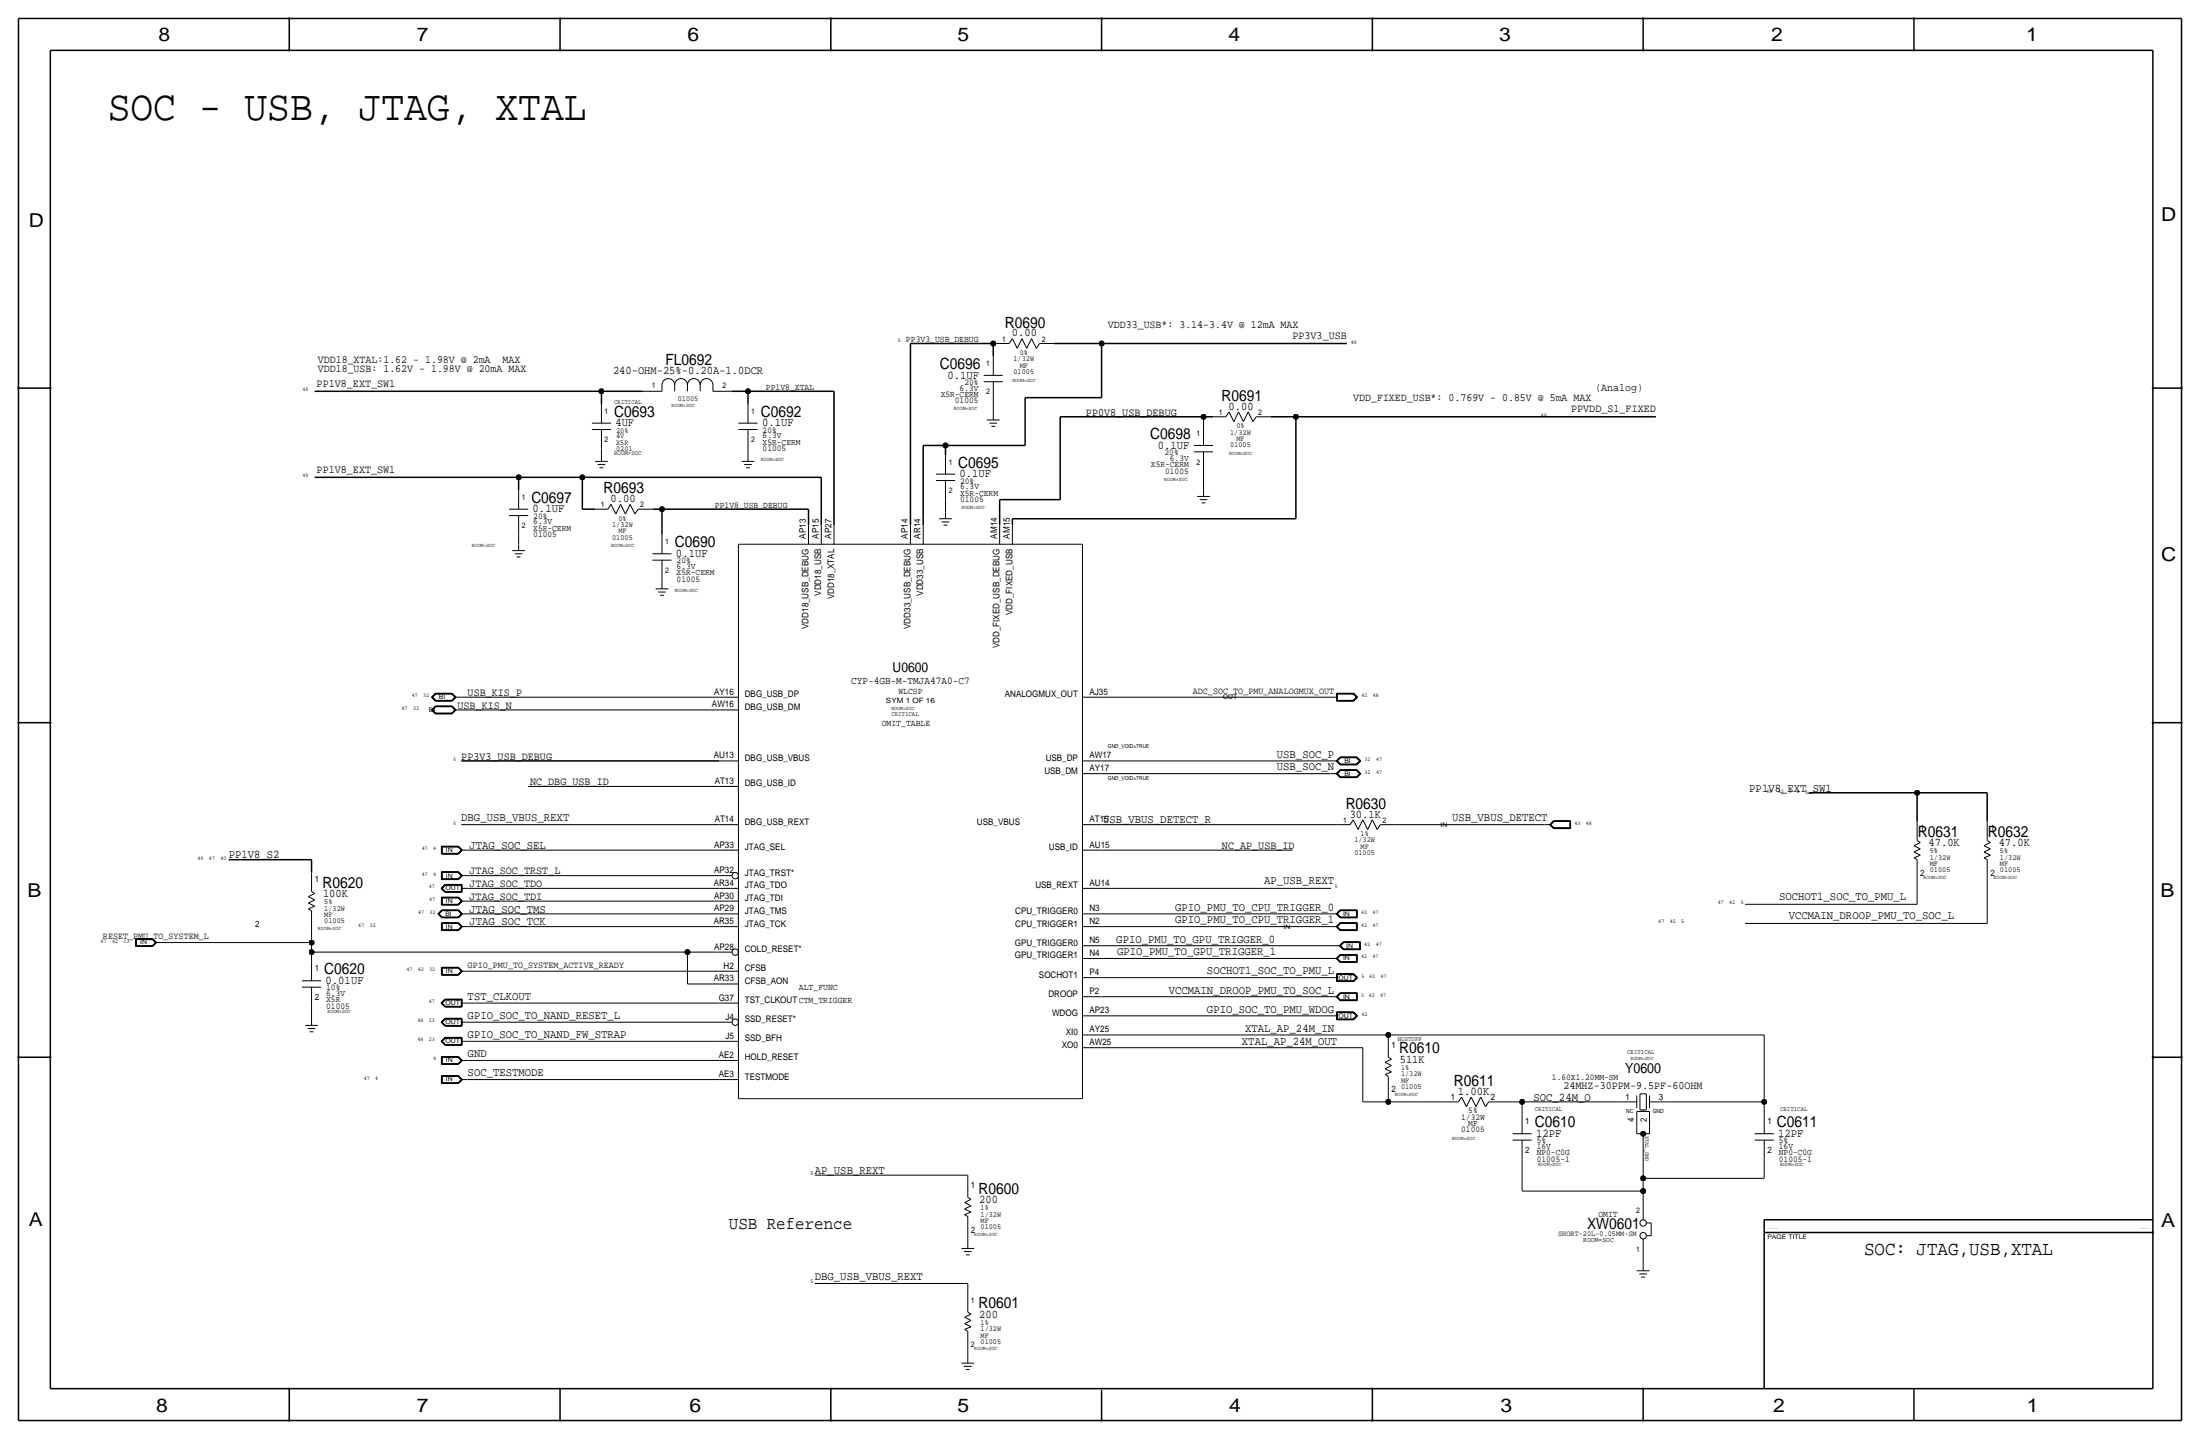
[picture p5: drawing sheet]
<svg xmlns="http://www.w3.org/2000/svg" width="877mm" height="574mm" viewBox="0 0 877 574" stroke-linecap="round" stroke-linejoin="round" font-family="sans-serif">
<g fill="none" stroke="#000" stroke-width=".6">
<path d="M7.4 7.4v558.8zM7.4 7.4h862.3zM115.3 7.4v12.7zM223.3 7.4v12.7zM331.2 7.4v12.7zM439.2 7.4v12.7zM547.1 7.4v12.7zM655.1 7.4v12.7zM763 7.4v12.7zM869.7 7.4v558.8zM20.1 20.1v533.4zM20.1 20.1h838.2z"/>
<path d="M858.3 20.1v533.4zM363 136.9v72.4zM363 136.9h33zM396 136.9h1.3zM396 136.9v5.1zM420.1 136.9h19.1zM439.2 136.9h97.8zM439.2 136.9v21.6zM7.4 154.7h12.7zM125.5 156h114.3zM239.8 156h16.5zM239.8 156v5z"/>
<path d="M291.8 156h6.4zM298.2 156h34.3zM298.2 156v5zM332.5 156v53.3zM408.7 158.5h30.5zM408.7 158.5v19zM858.3 154.7h11.4zM368 177.5h8.9zM368 177.5v31.8zM376.9 177.5h31.8zM376.9 177.5v3.9zM422.7 166.1h57.1z"/>
<path d="M422.7 166.1v33zM479.8 166.1h3.8zM506.5 166.1h10.1zM516.6 166.1h143.5zM516.6 166.1v40.7zM125.5 190.2h81.3zM206.8 190.2h25.4zM206.8 190.2v5.1zM232.2 190.2v12.7zM232.2 190.2h95.2zM327.4 190.2v19.1zM398.5 199.1h24.2z"/>
<path d="M398.5 199.1v10.2zM232.2 202.9h5zM260.1 202.9h3.8zM263.9 202.9h58.4zM263.9 202.9v10.2zM322.3 202.9v6.4zM403.6 206.8h113zM403.6 206.8v2.5zM7.4 288h12.7zM858.3 288h11.4zM183.9 303.3h102.9zM721.1 316h43.2z"/>
<path d="M764.3 316h27.9zM764.3 316v11.4zM792.2 316v11.4zM91.2 342.6h33zM124.2 342.6v5.1zM7.4 421.4h12.7zM858.3 421.4h11.4zM703.3 486.2v5zM703.3 486.2h155zM703.3 491.2h155zM703.3 491.2v62.3zM20.1 553.5h838.2z"/>
<path d="M115.3 553.5v12.7zM223.3 553.5v12.7zM331.2 553.5v12.7zM439.2 554v12.2zM547.1 553.5v12.7zM655.1 553.5v12.7zM763 553.5v12.7zM7.4 566.2h862.3z"/>
</g>
<g fill="none" stroke="#000" stroke-width=".4">
<path d="M397.3 136.9h5zM403.6 135l-1.3 1.9zM403.6 135l1.9 3.8zM407.4 135l-1.9 3.8zM407.4 135l1.9 3.8zM411.2 135l2 3.8zM411.2 135l-1.9 3.8zM414.4 136.9h5.7zM414.4 136.9l-1.2 1.9zM256.3 156h7.6zM263.9 153.4v2.6zM263.9 153.4a2.54 2.54 0 0 1 2.5-2.5 2.54 2.54 0 0 1 2.6 2.5 2.54 2.54 0 0 1 2.5-2.5 2.54 2.54 0 0 1 2.6 2.5 2.54 2.54 0 0 1 2.5-2.5 2.54 2.54 0 0 1 2.5 2.5 2.54 2.54 0 0 1 2.6-2.5 2.54 2.54 0 0 1 2.5 2.5"/>
<path d="M269 153.4v2.6zM274.1 153.4v2.6zM279.1 153.4v2.6zM284.2 156h7.6zM284.2 153.4v2.6zM392.2 149.6h7.6zM392.2 152.1h7.6zM396 159.8v5zM396 142v7.6zM396 152.1v7.7zM236 168.7h7.6zM236 171.2h7.6z"/>
<path d="M239.8 178.8v2.6zM239.8 161v7.7zM239.8 171.2v7.6zM294.4 168.7h7.6zM294.4 171.2h7.6zM298.2 178.8v2.6zM298.2 161v7.7zM298.2 171.2v7.6zM393.4 167.4h5.1zM394.5 168.7h3zM395.2 169.9h1.5zM396 164.8v2.6z"/>
<path d="M476 177.5h7.6zM479.8 166.1v3.8zM479.8 169.9v7.6zM483.6 166.1h5.1zM490 164.2l-1.3 1.9zM490 164.2l1.9 3.8zM493.8 164.2l-1.9 3.8zM493.8 164.2l1.9 3.8zM497.6 164.2l1.9 3.8zM497.6 164.2l-1.9 3.8zM500.8 166.1h5.7zM500.8 166.1l-1.3 1.9z"/>
<path d="M206.8 195.3v7.6zM237.2 183.9h5.1zM238.3 185.2h3zM239 186.4h1.5zM239.8 181.4v2.5zM295.7 183.9h5zM296.7 185.2h3zM297.4 186.4h1.6zM298.2 181.4v2.5zM373.1 189h7.6zM373.1 191.5h7.6zM376.9 199.1v5.1z"/>
<path d="M376.9 181.4v7.6zM376.9 191.5v7.6zM476 180.1h7.6zM477.3 197.9h5zM478.3 199.1h3zM479.8 187.7v7.6zM479.8 180.1v7.6zM479.8 195.3v2.6zM202.9 202.9h7.7zM202.9 205.5h7.7zM204.2 219.5h5.1zM206.8 213.1v3.8z"/>
<path d="M206.8 216.9v2.6zM206.8 205.5v7.6zM237.2 202.9h5.1zM243.6 201l-1.3 1.9zM243.6 201l1.9 3.9zM247.4 201l-1.9 3.9zM247.4 201l1.9 3.9zM251.2 201l1.9 3.9zM251.2 201l-1.9 3.9zM254.4 202.9h5.7zM254.4 202.9l-1.3 2zM263.9 213.1v7.6z"/>
<path d="M294.4 216.9h137.1zM294.4 216.9v221zM322.3 209.3v7.6zM327.4 209.3v7.6zM332.5 209.3v7.6zM363 209.3v7.6zM368 209.3v7.6zM374.4 206.8h5.1zM375.4 208h3.1zM376.2 209.3h1.5zM376.9 204.2v2.6zM398.5 209.3v7.6z"/>
<path d="M403.6 209.3v7.6zM431.5 216.9v221zM479 200.4h1.6zM205.2 220.7h3.1zM206 222h1.5zM260.1 220.7h7.6zM260.1 223.3h7.6zM261.4 234.7h5zM262.4 236h3zM263.1 237.2h1.6zM263.9 230.9v1.3zM263.9 232.2v2.5z"/>
<path d="M263.9 223.3v7.6zM172 277.9l1.6-1.6zM172 277.9l1.6 1.6zM172.2 277.9l1.4-1.5zM172.2 277.9l1.4 1.4zM172.3 277.9l1.4-1.4zM172.3 277.9l1.4 1.3zM172.5 277.9l1.2-1.3zM172.5 277.9l1.2 1.2zM173.6 279.5h6.6zM173.6 276.3h6.6zM173.6 279.3h6.6z"/>
<path d="M173.6 276.4h6.6zM173.7 279.2h6.4zM173.7 276.5h6.4zM173.7 279.1h6.4zM173.7 276.6h6.4zM180.1 276.6l1.3 1.3zM180.1 279.2l1.4-1.3zM180.1 276.5l1.4 1.4zM180.2 276.4l1.5 1.5zM180.2 276.3l1.6 1.6zM181.4 277.9l-1.3 1.2zM181.4 277.9h2.5z"/>
<path d="M181.7 277.9l-1.5 1.4zM181.8 277.9l-1.6 1.6zM183.9 277.9h102.9zM286.8 277.9h7.6zM431.5 277.9h7.7zM439.2 277.9h91.4zM530.6 277.9h2.5zM532.8 276.3h6.8zM532.8 279.5h6.8zM532.8 276.3v3.2zM532.9 276.4h6.7zM532.9 276.4v2.9z"/>
<path d="M532.9 279.3h6.7zM533 276.5h6.5zM533 276.5v2.7zM533 279.2h6.5zM533.1 276.6h6.4zM533.1 276.6v2.5zM533.1 279.1h6.4zM539.5 276.6l1.3 1.3zM539.5 276.5l1.4 1.4zM539.5 279.2l1.4-1.3zM539.6 276.4l1.5 1.5zM539.6 276.3l1.6 1.6z"/>
<path d="M539.6 279.5l1.6-1.6zM540.8 277.9l-1.3 1.2zM541.1 277.9l-1.5 1.4zM172 283l1.6-1.6zM172 283l1.6 1.5zM172.2 283l1.4 1.4zM172.3 283l1.4-1.4zM172.3 283l1.4 1.3zM172.5 283l1.2 1.2zM173.6 284.5h6.6zM173.6 281.4h6.6zM173.6 281.5l-1.4 1.5z"/>
<path d="M173.6 284.4h6.6zM173.6 281.5h6.6zM173.7 284.3h6.4zM173.7 281.6h6.4zM173.7 281.7l-1.2 1.3zM173.7 284.2h6.4zM173.7 281.7h6.4zM180.1 284.2l1.3-1.2zM180.1 281.7l1.3 1.3zM180.1 284.3l1.4-1.3zM180.1 281.6l1.4 1.4zM180.2 284.4l1.5-1.4z"/>
<path d="M180.2 281.5l1.5 1.5zM180.2 284.5l1.6-1.5zM180.2 281.4l1.6 1.6zM181.4 283h2.5zM183.9 283h102.9zM286.8 283h7.6zM210.6 313.4h76.2zM286.8 313.4h7.6zM286.8 303.3h7.6zM431.5 303.3h7.7zM431.5 308.4h7.7zM439.2 303.3h91.4z"/>
<path d="M439.2 308.4h91.4zM530.6 308.4h2.5zM530.6 303.3h2.5zM532.7 308.4l1.6-1.6zM532.7 308.4l1.6 1.5zM532.7 303.3l1.6-1.6zM532.7 303.3l1.6 1.6zM532.8 308.4l1.5 1.4zM532.8 303.3l1.5 1.4zM533 308.4l1.4-1.4zM533 308.4l1.4 1.3zM533 303.3l1.4-1.4z"/>
<path d="M533 303.3l1.4 1.3zM533.1 308.4l1.3 1.2zM533.1 303.3l1.3 1.2zM534.3 309.9h6.6zM534.3 306.8h6.6zM534.3 304.9h6.6zM534.3 301.7h6.6zM534.3 306.9l-1.5 1.5zM534.3 309.8h6.6zM534.3 306.9h6.6zM534.3 301.8l-1.5 1.5zM534.3 304.7h6.6z"/>
<path d="M534.3 301.8h6.6zM534.4 309.7h6.4zM534.4 307h6.4zM534.4 304.6h6.4zM534.4 301.9h6.4zM534.4 307.1l-1.3 1.3zM534.4 309.6h6.4zM534.4 307.1h6.4zM534.4 302l-1.3 1.3zM534.4 304.5h6.4zM534.4 302h6.4zM540.8 309.6l1.2-1.2z"/>
<path d="M540.8 307.1l1.2 1.3zM540.8 302l1.2 1.3zM540.8 309.7l1.4-1.3zM540.8 307l1.4 1.4zM540.8 304.6l1.4-1.3zM540.8 301.9l1.4 1.4zM540.9 306.9l1.4 1.5zM540.9 301.8l1.4 1.5zM540.9 309.9l1.6-1.5zM540.9 306.8l1.6 1.6zM540.9 304.9l1.6-1.6zM540.9 301.7l1.6 1.6z"/>
<path d="M542 303.3l-1.2 1.2zM542.3 308.4l-1.4 1.4zM542.3 303.3l-1.4 1.4zM176 337.3v3.1zM176 337.3h6.8zM176.1 337.4h6.6zM176.1 337.4v2.9zM176.2 337.5h6.5zM176.2 337.5v2.7zM176.3 337.6h6.3zM176.3 337.6v2.5zM182.6 337.6l1.3 1.2z"/>
<path d="M182.7 337.5l1.3 1.3zM182.7 337.4l1.5 1.4zM182.8 337.3l1.6 1.5zM183.9 328.7h102.9zM183.9 338.8h2.5zM183.9 338.8l-1.3 1.3zM184.2 338.8l-1.5 1.5zM184.4 338.8l-1.6 1.6zM186.4 338.8h100.4zM286.8 338.8h7.6zM286.8 328.7h7.6zM431.5 328.7h7.7z"/>
<path d="M431.5 338.8h7.7zM439.2 338.8h76.2zM439.2 328.7h93.9zM533.1 328.7h5.1zM539.5 326.7l-1.3 2zM539.5 326.7l1.9 3.9zM543.3 326.7l-1.9 3.9zM543.3 326.7l1.9 3.9zM547.1 326.7l1.9 3.9zM547.1 326.7l-1.9 3.9zM550.3 328.7h5.7zM550.3 328.7l-1.3 1.9z"/>
<path d="M556 328.7h59.7zM615.7 328.7h2.5zM617.8 328.7l1.6-1.6zM617.8 328.7l1.6 1.6zM617.9 328.7l1.5 1.4zM618.1 328.7l1.4-1.4zM618.1 328.7l1.4 1.3zM618.2 328.7l1.3 1.2zM619.4 327.1h6.8zM619.4 330.3h6.8zM619.4 327.2l-1.5 1.5zM619.4 327.2h6.7z"/>
<path d="M619.4 330.1h6.7zM619.5 327.3h6.5zM619.5 330h6.5zM619.5 327.4l-1.3 1.3zM619.5 327.4h6.4zM619.5 329.9h6.4zM625.9 327.4v2.5zM626 327.3v2.7zM626.1 327.2v2.9zM626.2 327.1v3.2zM763 339.6l2.6 1.3zM763 339.6l2.6-1.3z"/>
<path d="M763 337.1l2.6 1.2zM763 337.1l2.6-1.3zM764.3 327.4v7.6zM764.3 335l1.3 .8zM791 339.6l2.5 1.3zM791 339.6l2.5-1.3zM791 337.1l2.5 1.2zM791 337.1l2.5-1.3zM792.2 327.4v7.6zM792.2 335l1.3 .8zM122.9 359.9l2.6 1.3zM122.9 359.9l2.6-1.3z"/>
<path d="M122.9 357.4l2.6 1.2zM122.9 357.4l2.6-1.3zM124.2 347.7v7.6zM124.2 355.3l1.3 .8zM175.8 354.1l1.6-1.6zM175.8 354.1l1.6 1.6zM176 357.6v3.1zM176 357.6h6.8zM176 354.1l1.4 1.4zM176 354.1l1.4-1.5zM176 347.4v3.2zM176 350.6h6.8z"/>
<path d="M176 347.4h6.8zM176 340.4h6.8zM176.1 357.7h6.6zM176.1 357.7v2.9zM176.1 347.5h6.6zM176.1 347.5v3zM176.1 350.5h6.6zM176.1 340.3h6.6zM176.1 354.1l1.4-1.4zM176.1 354.1l1.4 1.3zM176.2 357.8h6.5zM176.2 357.8v2.7z"/>
<path d="M176.2 347.6h6.5zM176.2 347.6v2.8zM176.2 350.4h6.5zM176.2 340.2h6.5zM176.3 357.9h6.3zM176.3 357.9v2.5zM176.3 354.1l1.2-1.3zM176.3 354.1l1.2 1.2zM176.3 347.7h6.3zM176.3 347.7v2.6zM176.3 350.3h6.3zM176.3 340.1h6.3z"/>
<path d="M177.4 352.5h6.8zM177.4 355.7h6.8zM177.4 352.6h6.7zM177.4 355.5h6.7zM177.5 352.7h6.5zM177.5 355.4h6.5zM177.5 352.8h6.4zM177.5 355.3h6.4zM182.6 357.9l1.3 1.3zM182.6 347.7l1.3 1.3zM182.6 350.3l1.3-1.3zM182.7 357.8l1.3 1.4z"/>
<path d="M182.7 347.6l1.3 1.4zM182.7 350.4l1.3-1.4zM182.7 340.2l1.3-1.4zM182.7 357.7l1.5 1.5zM182.7 347.5l1.5 1.5zM182.7 350.5l1.5-1.5zM182.8 357.6l1.6 1.6zM182.8 347.4l1.6 1.6zM182.8 350.6l1.6-1.6zM183.9 359.2h2.5zM183.9 354.1h2.5zM183.9 352.8v2.5z"/>
<path d="M183.9 349h2.5zM184 352.7v2.7zM184.1 352.6v2.9zM184.2 352.5v3.2zM186.4 359.2h100.4zM186.4 354.1h100.4zM186.4 349h100.4zM286.8 359.2h7.6zM286.8 354.1h7.6zM286.8 349h5zM431.5 354.1h7.7zM439.2 354.1h91.4z"/>
<path d="M763 341.9l1.3 .7zM763 341.9l2.6-1zM764.3 350.3v10.1zM764.3 342.6v7.7zM791 341.9l1.2 .7zM791 341.9l2.5-1zM792.2 350.3v17.7zM792.2 342.6v7.7zM54.1 374.1v3.1zM54.1 377.2h6.8zM54.1 374.1h6.8zM54.2 374.2h6.6z"/>
<path d="M54.2 374.2v2.9zM54.2 377.1h6.6zM54.3 374.3h6.5zM54.3 374.3v2.7zM54.3 377h6.5zM54.4 374.4h6.3zM54.4 374.4v2.5zM54.4 376.9h6.3zM60.7 374.4l1.3 1.3zM60.7 376.9l1.3-1.2zM60.8 374.3l1.3 1.4zM60.8 377l1.3-1.3z"/>
<path d="M60.8 374.2l1.5 1.5zM60.9 374.1l1.5 1.6zM60.9 377.2l1.5-1.5zM62 375.7h2.5zM62.3 375.7l-1.5 1.4zM64.5 375.7h59.7zM122.9 362.2l1.3 .8zM122.9 362.2l2.6-1zM124.2 370.6v5.1zM124.2 375.7v3.8zM124.2 379.5h149.9zM124.2 379.5v3.8z"/>
<path d="M124.2 363v7.6zM174.5 364.2l1.6-1.5zM174.5 364.2l1.6 1.6zM174.7 364.2l1.5-1.4zM174.7 364.2l1.5 1.5zM174.9 364.2l1.3-1.3zM174.9 364.2l1.3 1.4zM175 364.2l1.3-1.2zM175 364.2l1.3 1.3zM176 360.7h6.8zM176 367.7v3.2zM176 370.9h6.8z"/>
<path d="M176 367.7h6.8zM176.1 360.6h6.6zM176.1 367.8h6.6zM176.1 367.8v3zM176.1 370.8h6.6zM176.1 365.8h6.7zM176.1 362.7h6.7zM176.2 360.5h6.5zM176.2 365.7h6.5zM176.2 362.8h6.5zM176.2 367.9h6.5zM176.2 367.9v2.8z"/>
<path d="M176.2 370.7h6.5zM176.2 365.6h6.5zM176.2 362.9h6.5zM176.3 360.4h6.3zM176.3 365.5h6.3zM176.3 363h6.3zM176.3 368h6.3zM176.3 368v2.6zM176.3 370.6h6.3zM182.6 360.4l1.3-1.2zM182.6 365.5l1.3-1.3zM182.6 363l1.3 1.2z"/>
<path d="M182.6 368l1.3 1.3zM182.6 370.6l1.3-1.3zM182.7 360.5l1.3-1.3zM182.7 365.6l1.3-1.4zM182.7 362.9l1.3 1.3zM182.7 367.9l1.3 1.4zM182.7 370.7l1.3-1.4zM182.7 360.6l1.5-1.4zM182.7 362.8l1.5 1.4zM182.7 367.8l1.5 1.5zM182.8 360.7l1.6-1.5zM182.8 362.7l1.6 1.5z"/>
<path d="M182.8 367.7l1.6 1.6zM182.8 370.9l1.6-1.6zM183.9 364.2h2.5zM183.9 369.3h2.5zM184.2 364.2l-1.5 1.5zM184.2 369.3l-1.5 1.5zM184.4 364.2l-1.6 1.6zM186.4 364.2h100.4zM186.4 369.3h100.4zM274.1 379.5h12.7zM274.1 379.5v12.7zM286.8 379.5h5z"/>
<path d="M286.8 369.3h7.6zM286.8 364.2h7.6zM431.5 376.9h7.7zM431.5 369.3h7.7zM431.5 364.2h7.7zM439.2 364.2h91.4zM439.2 369.3h91.4zM439.2 376.9h92.7zM530.6 369.3h2.5zM530.6 364.2h2.5zM531.9 376.9h2.5zM532.7 369.3l1.6-1.6z"/>
<path d="M532.7 369.3l1.6 1.6zM532.7 364.2l1.6-1.5zM532.7 364.2l1.6 1.6zM532.8 369.3l1.5 1.5zM532.8 364.2l1.5 1.5zM533 369.3l1.4-1.4zM533 369.3l1.4 1.4zM533 364.2l1.4-1.3zM533 364.2l1.4 1.4zM533.1 369.3l1.3-1.3zM533.1 369.3l1.3 1.3zM533.1 364.2l1.3 1.3z"/>
<path d="M534 376.9l1.5-1.5zM534 376.9l1.5 1.6zM534.1 376.9l1.5 1.5zM534.3 376.9l1.3-1.3zM534.3 376.9l1.3 1.4zM534.3 367.7h6.8zM534.3 370.9h6.8zM534.3 362.7h6.8zM534.3 365.8h6.8zM534.3 367.8l-1.5 1.5zM534.3 367.8h6.7zM534.3 370.8h6.7z"/>
<path d="M534.3 362.8l-1.5 1.4zM534.3 362.8h6.7zM534.3 365.7h6.7zM534.4 367.9h6.5zM534.4 370.7h6.5zM534.4 362.9h6.5zM534.4 365.6h6.5zM534.4 376.9l1.3-1.2zM534.4 376.9l1.3 1.3zM534.4 368h6.4zM534.4 370.6h6.4zM534.4 363l-1.3 1.2z"/>
<path d="M534.4 363h6.4zM534.4 365.5h6.4zM535.5 375.4h6.8zM535.5 378.5h6.8zM535.6 375.5l-1.5 1.4zM535.6 375.5h6.6zM535.6 378.4h6.6zM535.6 375.6h6.5zM535.6 378.3h6.5zM535.7 375.7h6.3zM535.7 378.2h6.3zM540.8 368v2.6z"/>
<path d="M540.8 363v2.5zM540.9 367.9v2.8zM540.9 362.9v2.7zM541 367.8v3zM541 362.8v2.9zM541.1 367.7v3.2zM541.1 362.7v3.1zM542 375.7v2.5zM542.1 375.6v2.7zM542.2 375.5v2.9zM542.3 375.4v3.1zM695.7 368h96.5z"/>
<path d="M695.7 360.4h68.6zM120.4 390.9h7.6zM120.4 393.4h7.6zM124.2 383.3v7.6zM124.2 393.4v7.7zM175.8 399.8l1.6-1.6zM175.8 399.8l1.6 1.6zM176 399.8l1.4 1.5zM176 399.8l1.4-1.5zM176 385.5v3.2zM176 388.7h6.8zM176 385.5h6.8z"/>
<path d="M176.1 385.6h6.6zM176.1 385.6v3zM176.1 388.6h6.6zM176.1 399.8l1.4-1.4zM176.1 399.8l1.4 1.4zM176.2 385.7h6.5zM176.2 385.7v2.8zM176.2 388.5h6.5zM176.3 399.8l1.2-1.3zM176.3 399.8l1.2 1.3zM176.3 385.8h6.3zM176.3 385.8v2.6z"/>
<path d="M176.3 388.4h6.3zM177.4 398.2h6.8zM177.4 398.3h6.7zM177.5 398.4h6.5zM177.5 398.5h6.4zM182.6 385.8l1.3 1.3zM182.6 388.4l1.3-1.3zM182.7 385.7l1.3 1.4zM182.7 388.5l1.3-1.4zM182.7 385.6l1.5 1.5zM182.8 385.5l1.6 1.6zM183.9 399.8h2.5z"/>
<path d="M183.9 398.5v2.6zM183.9 387.1h2.5zM184 398.4v2.8zM184.1 398.3v3zM184.2 398.2v3.2zM184.2 387.1l-1.5 1.5zM184.4 387.1l-1.6 1.6zM186.4 399.8h100.4zM186.4 387.1h100.4zM274.1 392.2h12.7zM286.8 387.1h7.6zM286.8 399.8h7.6z"/>
<path d="M286.8 392.2h7.6zM431.5 389.6h7.7zM431.5 382h7.7zM431.5 397.3h7.7zM439.2 397.3h91.4zM439.2 382h91.4zM439.2 389.6h91.4zM530.6 389.6h2.5zM530.6 382h2.5zM530.6 397.3h2.5zM532.7 382l1.6-1.6zM532.7 382l1.6 1.6z"/>
<path d="M532.7 397.3l1.6-1.6zM532.7 397.3l1.6 1.5zM532.8 388.1h6.8zM532.8 391.2h6.8zM532.8 388.1v3.1zM532.8 382l1.5 1.5zM532.8 397.3l1.5 1.4zM532.9 388.2h6.7zM532.9 388.2v2.9zM532.9 391.1h6.7zM533 382l1.4-1.4zM533 382l1.4 1.4z"/>
<path d="M533 397.3l1.4-1.4zM533 397.3l1.4 1.3zM533 388.3h6.5zM533 388.3v2.7zM533 391h6.5zM533.1 388.4h6.4zM533.1 388.4v2.5zM533.1 390.9h6.4zM533.1 382l1.3 1.3zM533.1 397.3l1.3 1.2zM534.3 380.4h6.8zM534.3 383.6h6.8z"/>
<path d="M534.3 395.7h6.8zM534.3 398.8h6.8zM534.3 380.5l-1.5 1.5zM534.3 380.5h6.7zM534.3 383.5h6.7zM534.3 395.8l-1.5 1.5zM534.3 395.8h6.7zM534.3 398.7h6.7zM534.4 380.6h6.5zM534.4 383.4h6.5zM534.4 395.9h6.5zM534.4 398.6h6.5z"/>
<path d="M534.4 380.7l-1.3 1.3zM534.4 380.7h6.4zM534.4 383.3h6.4zM534.4 396l-1.3 1.3zM534.4 396h6.4zM534.4 398.5h6.4zM539.5 388.4l1.3 1.2zM539.5 388.3l1.4 1.3zM539.5 391l1.4-1.4zM539.6 388.2l1.5 1.4zM539.6 388.1l1.6 1.5zM539.6 391.2l1.6-1.6z"/>
<path d="M540.8 389.6l-1.3 1.3zM540.8 380.7v2.6zM540.8 396v2.5zM540.9 380.6v2.8zM540.9 395.9v2.7zM541 380.5v3zM541 395.8v2.9zM541.1 389.6l-1.5 1.5zM541.1 380.4v3.2zM541.1 395.7v3.1zM121.7 408.7h5zM122.7 410h3z"/>
<path d="M123.4 411.2h1.6zM124.2 401.1v5zM124.2 406.1v2.6zM175.8 415l1.6-1.5zM175.8 415l1.6 1.6zM175.8 407.4l1.6-1.6zM175.8 407.4l1.6 1.6zM176 415l1.4 1.5zM176 407.4l1.4 1.5zM176 407.4l1.4-1.5zM176.1 415l1.4-1.3zM176.1 415l1.4 1.4z"/>
<path d="M176.1 407.4l1.4-1.4zM176.1 407.4l1.4 1.4zM176.3 415l1.2-1.2zM176.3 415l1.2 1.3zM176.3 407.4l1.2-1.3zM176.3 407.4l1.2 1.3zM177.4 413.5h6.8zM177.4 416.6h6.8zM177.4 405.8h6.8zM177.4 409h6.8zM177.4 401.4h6.8zM177.4 413.6l-1.4 1.4z"/>
<path d="M177.4 413.6h6.7zM177.4 416.5h6.7zM177.4 405.9h6.7zM177.4 408.9h6.7zM177.4 401.3h6.7zM177.5 413.7h6.5zM177.5 416.4h6.5zM177.5 406h6.5zM177.5 408.8h6.5zM177.5 401.2h6.5zM177.5 413.8h6.4zM177.5 416.3h6.4z"/>
<path d="M177.5 406.1h6.4zM177.5 408.7h6.4zM177.5 401.1h6.4zM183.9 415h2.5zM183.9 413.8v2.5zM183.9 407.4h2.5zM183.9 406.1v2.6zM184 413.7v2.7zM184 406v2.8zM184.1 413.6v2.9zM184.1 405.9v3zM184.2 413.5v3.1z"/>
<path d="M184.2 405.8v3.2zM186.4 407.4h100.4zM186.4 415h100.4zM286.8 415h7.6zM286.8 407.4h5zM431.5 417.6h7.7zM431.5 412.5h7.7zM431.5 404.9h7.7zM439.2 404.9h91.4zM439.2 412.5h114.3zM439.2 417.6h104.1zM530.6 404.9h2.5z"/>
<path d="M532.8 403.3h6.8zM532.8 406.5h6.8zM532.8 403.3v3.2zM532.9 403.4h6.7zM532.9 403.4v2.9zM532.9 406.3h6.7zM533 403.5h6.5zM533 403.5v2.7zM533 406.2h6.5zM533.1 403.6h6.4zM533.1 403.6v2.5zM533.1 406.1h6.4z"/>
<path d="M539.5 403.6l1.3 1.3zM539.5 406.1l1.3-1.2zM539.5 403.5l1.4 1.4zM539.5 406.2l1.4-1.3zM539.6 403.4l1.5 1.5zM539.6 403.3l1.6 1.6zM539.6 406.5l1.6-1.6zM541.1 404.9l-1.5 1.4zM543.3 417.6v21.6zM553.5 412.5h149.8zM553.5 412.5v1.3zM553.5 413.8v7.6z"/>
<path d="M703.3 412.5v26.7zM176 428.7v3.2zM176 431.9h6.8zM176 428.7h6.8zM176 421.1v3.1zM176 424.2h6.8zM176 421.1h6.8zM176.1 428.8h6.6zM176.1 428.8v2.9zM176.1 431.7h6.6zM176.1 421.2h6.6zM176.1 421.2v2.9z"/>
<path d="M176.1 424.1h6.6zM176.2 428.9h6.5zM176.2 428.9v2.7zM176.2 431.6h6.5zM176.2 421.3h6.5zM176.2 421.3v2.7zM176.2 424h6.5zM176.3 429h6.3zM176.3 429v2.5zM176.3 431.5h6.3zM176.3 421.4h6.3zM176.3 421.4v2.5z"/>
<path d="M176.3 423.9h6.3zM182.6 429l1.3 1.3zM182.6 431.5l1.3-1.2zM182.6 421.4l1.3 1.3zM182.6 423.9l1.3-1.2zM182.7 428.9l1.3 1.4zM182.7 431.6l1.3-1.3zM182.7 421.3l1.3 1.4zM182.7 424l1.3-1.3zM182.7 428.8l1.5 1.5zM182.7 421.2l1.5 1.5zM182.8 428.7l1.6 1.6z"/>
<path d="M182.8 431.9l1.6-1.6zM182.8 421.1l1.6 1.6zM182.8 424.2l1.6-1.5zM183.9 430.3h2.5zM183.9 422.7h2.5zM184.2 430.3l-1.5 1.4zM184.2 422.7l-1.5 1.4zM186.4 422.7h100.4zM186.4 430.3h100.4zM286.8 430.3h7.6zM286.8 422.7h7.6zM294.4 437.9h137.1z"/>
<path d="M543.3 439.2h10.2zM552.2 428.2l1.3 .8zM552.2 428.2l2.5-1zM552.2 426l2.5 1.2zM552.2 426l2.5-1.3zM552.2 423.4l2.5 1.3zM552.2 423.4l2.5-1.3zM553.5 439.2h22.8zM553.5 436.6v2.6zM553.5 429v7.6zM553.5 421.4l1.2 .7zM576.3 439.2h5.1z"/>
<path d="M582.7 437.2l-1.3 2zM582.7 437.2l1.9 3.9zM586.5 437.2l-1.9 3.9zM586.5 437.2l1.9 3.9zM590.3 437.2l1.9 3.9zM590.3 437.2l-1.9 3.9zM593.5 439.2h5.7zM593.5 439.2l-1.3 1.9zM599.2 439.2h7.6zM606.8 439.2v5zM606.8 439.2h38.1zM644.9 439.2h7.6z"/>
<path d="M652.5 436.6v5.1zM653.8 436h2.5zM653.8 436v6.4zM656.3 436v6.4zM657.6 439.2h7.6zM657.6 436.6v5.1zM665.2 439.2h38.1zM703.3 439.2v5zM603 451.9h7.6zM603 454.4h7.6zM606.8 444.2v7.7zM606.8 454.4v7.6z"/>
<path d="M652.5 449.3v2.6zM652.5 451.9h2.6zM652.5 443v6.3zM652.5 443h5.1zM653.8 442.4h2.5zM655.1 451.9h2.5zM655.1 451.9v17.7zM655.1 442.4v.6zM657.6 449.3v2.6zM657.6 443v6.3zM699.5 451.9h7.6zM699.5 454.4h7.6z"/>
<path d="M703.3 444.2v7.7zM703.3 454.4v7.6zM324.9 468.4h60.9zM384.6 479.3l2.5 1.3zM384.6 479.3l2.5-1.3zM385.8 468.4v1.2zM385.8 469.6v7.7zM385.8 477.3l1.3 .7zM606.8 474.7h48.3zM606.8 462v12.7zM655.1 469.6h48.2zM655.1 469.6v5.1z"/>
<path d="M655.1 474.7v3.8zM655.1 478.5v7.7zM703.3 462v7.6zM383.3 497.6h5.1zM384.3 498.9h3zM384.6 484.1l1.2 .8zM384.6 484.1l2.5-1zM384.6 481.8l2.5 1.3zM384.6 481.8l2.5-1.2zM385.8 492.5v2.5zM385.8 495v2.6zM385.8 484.9v7.6z"/>
<path d="M655.1 493.8v7.6zM656.3 492.5h2zM656.3 487.4h2zM658.3 487.4v5.1zM324.9 511.6h60.9zM385.1 500.1h1.5zM385.8 511.6v3.8zM385.8 515.4v7.6zM652.5 506.5h5.1zM653.5 507.7h3.1zM654.3 509h1.5zM655.1 501.4v2.5z"/>
<path d="M655.1 503.9v2.6zM384.6 529.8l1.2 .8zM384.6 529.8l2.5-1zM384.6 527.6l2.5 1.2zM384.6 527.6l2.5-1.3zM384.6 525l2.5 1.3zM384.6 525l2.5-1.3zM385.8 538.2v2.6zM385.8 530.6v7.6zM385.8 523l1.3 .7zM383.3 543.3h5.1zM384.3 544.6h3z"/>
<path d="M385.1 545.8h1.5zM385.8 540.8v2.5z"/>
<circle cx="293.1" cy="349" r="1.28"/>
<circle cx="293.1" cy="379.5" r="1.28"/>
<circle cx="293.1" cy="407.4" r="1.28"/>
<circle cx="655.1" cy="492.5" r="1.28"/>
<circle cx="655.1" cy="487.4" r="1.28"/>
</g>
<g fill="#000" stroke="#000" stroke-width=".4">
<path d="M115.1 7.2h.4v.3h-.4zM115.1 19.9h.4v.3h-.4zM223.1 7.2h.4v.3h-.4zM223.1 19.9h.4v.3h-.4zM331 19.9h.4v.3h-.4zM331 7.2h.4v.3h-.4zM439 7.2h.4v.3h-.4zM439 19.9h.4v.3h-.4zM546.9 7.2h.4v.3h-.4zM546.9 19.9h.4v.3h-.4zM654.9 19.9h.4v.3h-.4zM654.9 7.2h.4v.3h-.4z"/>
<path d="M762.8 19.9h.4v.3h-.4zM762.8 7.2h.4v.3h-.4zM7.2 154.5h.4v.4h-.4zM19.9 154.5h.4v.4h-.4zM858.1 154.5h.4v.4h-.4zM869.5 154.5h.4v.4h-.4zM7.2 287.9h.4v.3h-.4zM19.9 287.9h.4v.3h-.4zM858.1 287.9h.4v.3h-.4zM869.5 287.9h.4v.3h-.4zM7.2 421.2h.4v.4h-.4zM19.9 421.2h.4v.4h-.4z"/>
<path d="M858.1 421.2h.4v.4h-.4zM869.5 421.2h.4v.4h-.4zM858.1 491.1h.4v.3h-.4zM115.1 553.3h.4v.3h-.4zM223.1 553.3h.4v.3h-.4zM331 553.3h.4v.3h-.4zM546.9 553.3h.4v.3h-.4zM654.9 553.3h.4v.3h-.4zM115.1 566h.4v.3h-.4zM223.1 566h.4v.3h-.4zM331 566h.4v.3h-.4zM439 566h.4v.3h-.4z"/>
<path d="M546.9 566h.4v.3h-.4zM654.9 566h.4v.3h-.4z"/>
<circle cx="396" cy="136.9" r="1.02"/>
<circle cx="439.2" cy="136.9" r="1.02"/>
<circle cx="239.8" cy="156" r="1.02"/>
<circle cx="298.2" cy="156" r="1.02"/>
<circle cx="376.9" cy="177.5" r="1.02"/>
<circle cx="479.8" cy="166.1" r="1.02"/>
<circle cx="516.6" cy="166.1" r="1.02"/>
<circle cx="206.8" cy="190.2" r="1.02"/>
<circle cx="232.2" cy="190.2" r="1.02"/>
<circle cx="263.9" cy="202.9" r="1.02"/>
<circle cx="764.3" cy="316" r="1.02"/>
<circle cx="124.2" cy="379.5" r="1.02"/>
<circle cx="124.2" cy="375.7" r="1.02"/>
<circle cx="274.1" cy="379.5" r="1.02"/>
<circle cx="553.5" cy="412.5" r="1.02"/>
<circle cx="553.5" cy="439.2" r="1.02"/>
<circle cx="606.8" cy="439.2" r="1.02"/>
<circle cx="703.3" cy="439.2" r="1.02"/>
<circle cx="655.1" cy="451.9" r="1.02"/>
<circle cx="655.1" cy="469.6" r="1.02"/>
<circle cx="655.1" cy="474.7" r="1.02"/>
</g>
<text font-size="17" x="42.9" y="48">SOC - USB, JTAG, XTAL</text>
<text font-size="7.8" x="743.1" y="500.1">SOC: JTAG,USB,XTAL</text>
<g font-size="7.6">
<text x="63.2" y="16.5">8</text>
<text x="166.1" y="16.5">7</text>
<text x="274.1" y="16.5">6</text>
<text x="381.8" y="16.5">5</text>
<text x="489.7" y="16.5">4</text>
<text x="597.7" y="16.5">3</text>
<text x="706.1" y="16.5">2</text>
<text x="807.7" y="16.5">1</text>
<text x="861.6" y="88.1">D</text>
<text x="11.4" y="90.4">D</text>
<text x="861.6" y="223.8">C</text>
<text x="10.9" y="357.6">B</text>
<text x="861.3" y="357.4">B</text>
<text x="11.4" y="488.4">A</text>
<text x="861.6" y="489.2">A</text>
<text x="62.2" y="562.6">8</text>
<text x="166.1" y="562.6">7</text>
<text x="274.8" y="562.6">6</text>
<text x="381.8" y="562.6">5</text>
<text x="490" y="562.6">4</text>
<text x="598.2" y="562.6">3</text>
<text x="706.9" y="562.6">2</text>
<text x="808" y="562.6">1</text>
</g>
<text font-size="7.1" x="290.6" y="490">USB Reference</text>
<g font-size="6.2">
<text x="400.6" y="130.6">R0690</text>
<text x="265.3" y="145.5">FL0692</text>
<text x="374.7" y="147.1">C0696</text>
<text x="486.9" y="159.8">R0691</text>
<text x="244.9" y="166.1">C0693</text>
<text x="303.3" y="166.1">C0692</text>
<text x="458.5" y="175">C0698</text>
<text x="382" y="186.4">C0695</text>
<text x="240.6" y="196.6">R0693</text>
<text x="211.8" y="200.4">C0697</text>
<text x="269" y="218.2">C0690</text>
<text x="536.5" y="322.3">R0630</text>
<text x="764.6" y="333.5">R0631</text>
<text x="792.5" y="333.5">R0632</text>
<text x="128.5" y="353.8">R0620</text>
<text x="129.3" y="388.4">C0620</text>
<text x="557.8" y="419.9">R0610</text>
<text x="579.7" y="432.8">R0611</text>
<text x="611.9" y="449.3">C0610</text>
<text x="708.4" y="449.3">C0611</text>
<text x="390.1" y="475.7">R0600</text>
<text x="632.7" y="489.7">XW0601</text>
<text x="390.1" y="521.5">R0601</text>
</g>
<text font-size="5.6" x="647.9" y="427.7">Y0600</text>
<text font-size="5.4" x="355.9" y="267.7">U0600</text>
<g font-size="4.7">
<text x="403.4" y="134.1">0.00</text>
<text x="244.4" y="149.1">240-OHM-25%-0.20A-1.0DCR</text>
<text x="377.7" y="150.9">0.1UF</text>
<text x="489.8" y="163.3">0.00</text>
<text x="245.4" y="169.9">4UF</text>
<text x="303.8" y="169.9">0.1UF</text>
<text x="461.5" y="178.8">0.1UF</text>
<text x="382.5" y="190.2">0.1UF</text>
<text x="243.4" y="200.2">0.00</text>
<text x="212.3" y="204.2">0.1UF</text>
<text x="269.5" y="222">0.1UF</text>
<text x="509.1" y="302">USB_SOC_P</text>
<text x="509.1" y="307.1">USB_SOC_N</text>
<text x="697.4" y="315.5">PP1V8_EXT_SW1</text>
<text x="183.9" y="327.4">DBG_USB_VBUS_REXT</text>
<text x="439.8" y="328.2">USB_VBUS_DETECT_R</text>
<text x="538.1" y="325.9">30.1K</text>
<text x="578.9" y="327.4">USB_VBUS_DETECT</text>
<text x="187.2" y="338.3">JTAG_SOC_SEL</text>
<text x="768.9" y="337.3">47.0K</text>
<text x="796.8" y="337.3">47.0K</text>
<text x="91.2" y="342.1">PP1V8_S2</text>
<text x="504" y="352.3">AP_USB_REXT</text>
<text x="128.8" y="357.6">100K</text>
<text x="709.3" y="358.6">SOCHOT1_SOC_TO_PMU_L</text>
<text x="187.2" y="363.7">JTAG_SOC_TMS</text>
<text x="468.5" y="363">GPIO_PMU_TO_CPU_TRIGGER_0</text>
<text x="187.2" y="368.8">JTAG_SOC_TCK</text>
<text x="468.5" y="368">GPIO_PMU_TO_CPU_TRIGGER_1</text>
<text x="713.1" y="366.3">VCCMAIN_DROOP_PMU_TO_SOC_L</text>
<text x="445" y="375.7">GPIO_PMU_TO_GPU_TRIGGER_0</text>
<text x="445.4" y="380.7">GPIO_PMU_TO_GPU_TRIGGER_1</text>
<text x="481.2" y="388.4">SOCHOT1_SOC_TO_PMU_L</text>
<text x="129.8" y="392.2">0.01UF</text>
<text x="466" y="396">VCCMAIN_DROOP_PMU_TO_SOC_L</text>
<text x="186.4" y="398.5">TST_CLKOUT</text>
<text x="186.4" y="406.1">GPIO_SOC_TO_NAND_RESET_L</text>
<text x="481.2" y="403.6">GPIO_SOC_TO_PMU_WDOG</text>
<text x="186.4" y="413.8">GPIO_SOC_TO_NAND_FW_STRAP</text>
<text x="496.4" y="411.2">XTAL_AP_24M_IN</text>
<text x="495.1" y="416.3">XTAL_AP_24M_OUT</text>
<text x="186.4" y="421.4">GND</text>
<text x="558" y="423.7">511K</text>
<text x="186.4" y="429">SOC_TESTMODE</text>
<text x="581.2" y="436.4">1.00K</text>
<text x="611.4" y="438.7">SOC_24M_O</text>
<text x="612.4" y="453.1">12PF</text>
<text x="708.9" y="453.1">12PF</text>
<text x="324.9" y="467.9">AP_USB_REXT</text>
<text x="390.4" y="479.6">200</text>
<text x="324.9" y="510.3">DBG_USB_VBUS_REXT</text>
<text x="390.4" y="525.3">200</text>
</g>
<g font-size="4.5">
<text x="515.2" y="135.1">PP3V3_USB</text>
<text x="126.2" y="154.2">PP1V8_EXT_SW1</text>
<text x="432.9" y="165.6">PP0V8_USB_DEBUG</text>
<text x="626.3" y="164.3">PPVDD_S1_FIXED</text>
<text x="126.2" y="188.5">PP1V8_EXT_SW1</text>
<text x="186.4" y="277.4">USB_KIS_P</text>
<text x="182.4" y="282.4">USB_KIS_N</text>
<text x="183.9" y="302.8">PP3V3_USB_DEBUG</text>
<text x="211.3" y="312.9">NC_DBG_USB_ID</text>
<text x="487.2" y="338.3">NC_AP_USB_ID</text>
<text x="187.2" y="353.6">JTAG_SOC_TDO</text>
<text x="187.2" y="348.5">JTAG_SOC_TRST_L</text>
<text x="187.2" y="358.6">JTAG_SOC_TDI</text>
<text x="623.3" y="434.1">24MHZ-30PPM-9.5PF-60OHM</text>
</g>
<g font-size="4.4">
<text x="441.7" y="130.6">VDD33_USB*: 3.14-3.4V @ 12mA MAX</text>
<text x="126.7" y="148.3">VDD18_USB: 1.62V - 1.98V @ 20mA MAX</text>
<text x="126.7" y="144.5">VDD18_XTAL:1.62 - 1.98V @ 2mA</text>
<text x="200.3" y="144.5">MAX</text>
<text x="636" y="156">(Analog)</text>
<text x="539.5" y="159.8">VDD_FIXED_USB*: 0.769V - 0.85V @ 5mA MAX</text>
</g>
<text font-size="4.2" x="339.3" y="272.8">CYP-4GB-M-TMJA47A0-C7</text>
<g font-size="3.8">
<text x="475.5" y="276.6">ADC_SOC_TO_PMU_ANALOGMUX_OUT</text>
<text x="41" y="374.4">RESET_PMU_TO_SYSTEM_L</text>
<text x="186.4" y="385.8">GPIO_PMU_TO_SYSTEM_ACTIVE_READY</text>
</g>
<g font-size="3.6">
<text x="361.2" y="136.4">PP3V3_USB_DEBUG</text>
<text x="305.3" y="155.4">PP1V8_XTAL</text>
<text x="285" y="202.4">PP1V8_USB_DEBUG</text>
<text x="321.3" y="214.6" transform="rotate(-90 321.3 214.6)">AP13</text>
<text x="326.4" y="214.6" transform="rotate(-90 326.4 214.6)">AP15</text>
<text x="331.5" y="214.6" transform="rotate(-90 331.5 214.6)">AP27</text>
<text x="362" y="214.6" transform="rotate(-90 362 214.6)">AP14</text>
<text x="367" y="214.6" transform="rotate(-90 367 214.6)">AR14</text>
<text x="397.5" y="214.6" transform="rotate(-90 397.5 214.6)">AM14</text>
<text x="402.6" y="214.6" transform="rotate(-90 402.6 214.6)">AM15</text>
<text x="327.4" y="237.5" transform="rotate(-90 327.4 237.5)">VDD18_USB</text>
<text x="332.5" y="238.9" transform="rotate(-90 332.5 238.9)">VDD18_XTAL</text>
<text x="368" y="237.5" transform="rotate(-90 368 237.5)">VDD33_USB</text>
<text x="403.6" y="245.2" transform="rotate(-90 403.6 245.2)">VDD_FIXED_USB</text>
<text x="322.3" y="250.7" transform="rotate(-90 322.3 250.7)">VDD18_USB_DEBUG</text>
<text x="363" y="250.7" transform="rotate(-90 363 250.7)">VDD33_USB_DEBUG</text>
<text x="398.5" y="258.4" transform="rotate(-90 398.5 258.4)">VDD_FIXED_USB_DEBUG</text>
<text x="283.8" y="281.9">AW16</text>
<text x="284.7" y="276.9">AY16</text>
<text x="296.9" y="277.9">DBG_USB_DP</text>
<text x="358.1" y="276.6">WLCSP</text>
<text x="400.6" y="277.9">ANALOGMUX_OUT</text>
<text x="434.3" y="276.9">AJ35</text>
<text x="296.9" y="283">DBG_USB_DM</text>
<text x="351.5" y="289.3">OMIT_TABLE</text>
<text x="284.6" y="302.3">AU13</text>
<text x="296.9" y="303.3">DBG_USB_VBUS</text>
<text x="416.9" y="303.3">USB_DP</text>
<text x="434.3" y="302.3">AW17</text>
<text x="416.4" y="308.4">USB_DM</text>
<text x="434.3" y="307.3">AY17</text>
<text x="284.9" y="312.4">AT13</text>
<text x="296.9" y="313.4">DBG_USB_ID</text>
<text x="284.9" y="327.7">AT14</text>
<text x="296.9" y="328.7">DBG_USB_REXT</text>
<text x="389.5" y="328.7">USB_VBUS</text>
<text x="434.3" y="327.7">AT15</text>
<text x="284.7" y="337.8">AP33</text>
<text x="296.9" y="338.8">JTAG_SEL</text>
<text x="418.1" y="338.8">USB_ID</text>
<text x="434.3" y="337.8">AU15</text>
<text x="284.7" y="348">AP32</text>
<text x="284.6" y="353.1">AR34</text>
<text x="296.9" y="349">JTAG_TRST*</text>
<text x="434.3" y="353.1">AU14</text>
<text x="284.7" y="358.1">AP30</text>
<text x="296.9" y="359.2">JTAG_TDI</text>
<text x="296.9" y="354.1">JTAG_TDO</text>
<text x="412.8" y="354.1">USB_REXT</text>
<text x="284.7" y="363.2">AP29</text>
<text x="296.9" y="364.2">JTAG_TMS</text>
<text x="404.7" y="364.2">CPU_TRIGGER0</text>
<text x="434.3" y="363.2">N3</text>
<text x="284.6" y="368.3">AR35</text>
<text x="296.9" y="369.3">JTAG_TCK</text>
<text x="404.7" y="369.3">CPU_TRIGGER1</text>
<text x="434.3" y="368.3">N2</text>
<text x="404.5" y="376.9">GPU_TRIGGER0</text>
<text x="434.3" y="375.9">N5</text>
<text x="284.7" y="378.5">AP28</text>
<text x="296.9" y="379.5">COLD_RESET*</text>
<text x="404.5" y="382">GPU_TRIGGER1</text>
<text x="434.3" y="381">N4</text>
<text x="288.5" y="386.1">H2</text>
<text x="296.9" y="387.1">CFSB</text>
<text x="414.2" y="389.6">SOCHOT1</text>
<text x="434.3" y="388.6">P4</text>
<text x="284.6" y="391.2">AR33</text>
<text x="296.9" y="392.2">CFSB_AON</text>
<text x="318.5" y="394.7">ALT_FUNC</text>
<text x="286.5" y="398.8">G37</text>
<text x="296.9" y="399.8">TST_CLKOUT CTM_TRIGGER</text>
<text x="418" y="397.3">DROOP</text>
<text x="434.3" y="396.2">P2</text>
<text x="289.2" y="406.4">J4</text>
<text x="296.9" y="407.4">SSD_RESET*</text>
<text x="419.4" y="404.9">WDOG</text>
<text x="434.3" y="403.9">AP23</text>
<text x="424.9" y="412.5">XI0</text>
<text x="434.3" y="411.5">AY25</text>
<text x="289.2" y="414">J5</text>
<text x="296.9" y="415">SSD_BFH</text>
<text x="423.3" y="417.6">XO0</text>
<text x="434.3" y="416.6">AW25</text>
<text x="286.5" y="421.6">AE2</text>
<text x="296.9" y="422.7">HOLD_RESET</text>
<text x="286.5" y="429.3">AE3</text>
<text x="296.9" y="430.3">TESTMODE</text>
<text x="637.2" y="484.9">OMIT</text>
</g>
<g font-size="3.5">
<text x="382.6" y="155.7">6.3V</text>
<text x="384.5" y="153.4">20%</text>
<text x="375" y="158.2">X5R-CERM</text>
<text x="380.7" y="160.8">01005</text>
<text x="304" y="172.5">20%</text>
<text x="304" y="177.3">X5R-CERM</text>
<text x="304" y="179.8">01005</text>
<text x="304" y="174.8">6.3V</text>
<text x="464.3" y="181.4">20%</text>
<text x="466.4" y="183.6">6.3V</text>
<text x="458.8" y="186.2">X5R-CERM</text>
<text x="464.5" y="188.7">01005</text>
<text x="382.8" y="197.6">X5R-CERM</text>
<text x="382.8" y="195.1">6.3V</text>
<text x="382.8" y="192.8">20%</text>
<text x="382.8" y="200.2">01005</text>
<text x="212.6" y="209">6.3V</text>
<text x="212.6" y="206.8">20%</text>
<text x="212.6" y="214.1">01005</text>
<text x="212.6" y="211.6">X5R-CERM</text>
<text x="269.7" y="226.8">6.3V</text>
<text x="269.7" y="224.5">20%</text>
<text x="269.7" y="231.9">01005</text>
<text x="269.7" y="229.4">X5R-CERM</text>
<text x="765.6" y="331.2">1</text>
<text x="793.5" y="331.2">1</text>
<text x="125.5" y="351.5">1</text>
<text x="765.6" y="349">2</text>
<text x="793.5" y="349">2</text>
<text x="101.8" y="369.3">2</text>
<text x="125.5" y="387.1">1</text>
<text x="130" y="394.7">10%</text>
<text x="125.5" y="398.5">2</text>
<text x="130" y="399.5">X5R</text>
<text x="130" y="397">6.3V</text>
<text x="130" y="402.1">01005</text>
<text x="554.7" y="417.6">1</text>
<text x="618.7" y="430.3">1.60X1.20MM-SM</text>
<text x="554.7" y="435.4">2</text>
<text x="578.4" y="438.4">1</text>
<text x="585.4" y="443.7">5%</text>
<text x="594.4" y="438.4">2</text>
<text x="648.1" y="438.4">1</text>
<text x="661.3" y="438.4">3</text>
<text x="582.5" y="446.3">1/32W</text>
<text x="585.4" y="448.8">MF</text>
<text x="608.1" y="448.1">1</text>
<text x="651.5" y="447" transform="rotate(-90 651.5 447)">4</text>
<text x="656.6" y="447" transform="rotate(-90 656.6 447)">2</text>
<text x="704.6" y="448.1">1</text>
<text x="582.5" y="451.4">01005</text>
<text x="612.6" y="455.7">5%</text>
<text x="709.2" y="455.7">5%</text>
<text x="608.1" y="459.5">2</text>
<text x="612.6" y="460.5">NP0-C0G</text>
<text x="612.6" y="458">16V</text>
<text x="704.6" y="459.5">2</text>
<text x="709.2" y="460.5">NP0-C0G</text>
<text x="709.2" y="458">16V</text>
<text x="612.6" y="463">01005-1</text>
<text x="709.2" y="463">01005-1</text>
<text x="387.1" y="473.5">1</text>
<text x="387.1" y="491.2">2</text>
</g>
<g font-size="3.1">
<text x="399.5" y="136.1">1</text>
<text x="415.3" y="136.1">2</text>
<text x="406.5" y="141.5">0%</text>
<text x="393.2" y="145.8">1</text>
<text x="404.1" y="144">1/32W</text>
<text x="404.1" y="149.1">01005</text>
<text x="406.5" y="146.6">MF</text>
<text x="259.8" y="154.7">1</text>
<text x="288" y="154.7">2</text>
<text x="270.2" y="160">01005</text>
<text x="393.2" y="157.2">2</text>
<text x="241" y="164.8">1</text>
<text x="299.5" y="164.8">1</text>
<text x="485.9" y="165.4">1</text>
<text x="501.6" y="165.4">2</text>
<text x="245.6" y="172.5">20%</text>
<text x="477" y="173.7">1</text>
<text x="490.4" y="173.2">1/32W</text>
<text x="492.9" y="170.7">0%</text>
<text x="241" y="176.3">2</text>
<text x="245.6" y="179.8">0201</text>
<text x="245.6" y="177.3">X5R</text>
<text x="245.6" y="174.8">4V</text>
<text x="299.5" y="176.3">2</text>
<text x="490.4" y="178.3">01005</text>
<text x="492.9" y="175.8">MF</text>
<text x="378.2" y="185.2">1</text>
<text x="477" y="185.2">2</text>
<text x="378.2" y="196.6">2</text>
<text x="208" y="199.1">1</text>
<text x="239.5" y="202.2">1</text>
<text x="255.3" y="202.2">2</text>
<text x="246.5" y="207.5">0%</text>
<text x="208" y="210.6">2</text>
<text x="244" y="215.1">01005</text>
<text x="244" y="210.1">1/32W</text>
<text x="246.5" y="212.6">MF</text>
<text x="265.2" y="216.9">1</text>
<text x="265.2" y="228.3">2</text>
<text x="535.4" y="327.9">1</text>
<text x="551.2" y="327.9">2</text>
<text x="539.9" y="335.8">1/32W</text>
<text x="542.4" y="333.2">1%</text>
<text x="539.9" y="340.9">01005</text>
<text x="542.4" y="338.3">MF</text>
<text x="769.4" y="340.1">5%</text>
<text x="797.3" y="340.1">5%</text>
<text x="769.4" y="345.2">MF</text>
<text x="769.4" y="342.6">1/32W</text>
<text x="769.4" y="347.7">01005</text>
<text x="797.3" y="342.6">1/32W</text>
<text x="797.3" y="345.2">MF</text>
<text x="797.3" y="347.7">01005</text>
<text x="129.3" y="363">1/32W</text>
<text x="129.3" y="365.5">MF</text>
<text x="129.3" y="360.4">5%</text>
<text x="129.3" y="368">01005</text>
<text x="558.5" y="429">1/32W</text>
<text x="558.5" y="426.5">1%</text>
<text x="558.5" y="431.5">MF</text>
<text x="558.5" y="434.1">01005</text>
<text x="390.9" y="482.3">1%</text>
<text x="390.9" y="484.9">1/32W</text>
<text x="652.3" y="483.6">2</text>
<text x="390.9" y="487.4">MF</text>
<text x="390.9" y="490">01005</text>
<text x="621.2" y="492.5">SHORT-20L-0.05MM-SM</text>
<text x="652.3" y="498.9">1</text>
<text x="387.1" y="519.2">1</text>
<text x="390.9" y="528.1">1%</text>
<text x="390.9" y="530.6">1/32W</text>
<text x="390.9" y="533.1">MF</text>
<text x="387.1" y="537">2</text>
<text x="390.9" y="535.7">01005</text>
</g>
<g font-size="2.9">
<text x="353.2" y="280.4">SYM 1 OF 16</text>
<text x="631.2" y="495">ROOM=SOC</text>
</g>
<g font-size="2.6">
<text x="244.9" y="161">CRITICAL</text>
<text x="244.9" y="181.4">ROOM=SOC</text>
<text x="355.3" y="285.5">CRITICAL</text>
<text x="557.3" y="415">NOSTUFF</text>
<text x="648.7" y="420.1">CRITICAL</text>
<text x="611.9" y="443">CRITICAL</text>
<text x="709.7" y="443">CRITICAL</text>
</g>
<g font-size="2.5">
<text x="175" y="278.6">BI</text>
<text x="487.4" y="278.6">OUT</text>
<text x="171" y="283.7">BI</text>
<text x="535.9" y="304">BI</text>
<text x="535.9" y="309.1">BI</text>
<text x="574.3" y="329.4">IN</text>
<text x="177.8" y="339.6">IN</text>
<text x="177.8" y="349.8">IN</text>
<text x="177.5" y="354.8">OUT</text>
<text x="177.8" y="359.9">IN</text>
<text x="177.5" y="365">BI</text>
<text x="535.4" y="365">IN</text>
<text x="177.8" y="370.1">IN</text>
<text x="511.7" y="370.1">IN</text>
<text x="55.9" y="376.4">IN</text>
<text x="536.7" y="377.7">IN</text>
<text x="535.4" y="382.8">IN</text>
<text x="177.8" y="387.9">IN</text>
<text x="533.7" y="390.4">OUT</text>
<text x="177.5" y="400.6">OUT</text>
<text x="535.4" y="398">IN</text>
<text x="533.7" y="405.6">OUT</text>
<text x="177.5" y="408.2">OUT</text>
<text x="177.5" y="415.8">OUT</text>
<text x="177.8" y="423.4">IN</text>
<text x="177.8" y="431">IN</text>
<text x="704.6" y="493.8">PAGE TITLE</text>
</g>
<text font-size="2.4" x="655.8" y="452.6" transform="rotate(90 655.8 452.6)">XTAL_GND</text>
<g font-size="2.3">
<text x="357.9" y="136.4">5</text>
<text x="538.5" y="136.9">49</text>
<text x="120.7" y="156">49</text>
<text x="614.2" y="166.1">49</text>
<text x="120.7" y="190.2">49</text>
<text x="164.1" y="277.9">47</text>
<text x="168.7" y="277.9">32</text>
<text x="542.7" y="277.9">42</text>
<text x="547.3" y="277.9">48</text>
<text x="160.1" y="283">47</text>
<text x="164.7" y="283">32</text>
<text x="180.6" y="303.3">5</text>
<text x="544" y="303.3">32</text>
<text x="548.6" y="303.3">47</text>
<text x="544" y="308.4">32</text>
<text x="548.6" y="308.4">47</text>
<text x="704.1" y="316">49</text>
<text x="708.7" y="316">42</text>
<text x="713.3" y="316">9</text>
<text x="716.3" y="316">6</text>
<text x="719.4" y="316">4</text>
<text x="180.6" y="328.7">5</text>
<text x="627.7" y="328.7">43</text>
<text x="632.3" y="328.7">48</text>
<text x="168.1" y="338.8">47</text>
<text x="172.7" y="338.8">4</text>
<text x="78.7" y="342.6">49</text>
<text x="83.3" y="342.6">47</text>
<text x="87.9" y="342.6">40</text>
<text x="168.1" y="349">47</text>
<text x="172.7" y="349">4</text>
<text x="171" y="354.1">47</text>
<text x="171.1" y="359.2">47</text>
<text x="532.1" y="354.1">5</text>
<text x="166.7" y="364.2">47</text>
<text x="171.2" y="364.2">32</text>
<text x="542.6" y="364.2">42</text>
<text x="547.2" y="364.2">47</text>
<text x="684.8" y="360.4">47</text>
<text x="689.4" y="360.4">42</text>
<text x="694" y="360.4">5</text>
<text x="142.8" y="369.3">47</text>
<text x="147.4" y="369.3">32</text>
<text x="542.6" y="369.3">42</text>
<text x="547.2" y="369.3">47</text>
<text x="661.1" y="368">47</text>
<text x="665.7" y="368">42</text>
<text x="670.3" y="368">5</text>
<text x="40.1" y="375.7">47</text>
<text x="44.7" y="375.7">42</text>
<text x="49.2" y="375.7">13</text>
<text x="543.9" y="376.9">42</text>
<text x="548.4" y="376.9">47</text>
<text x="542.6" y="382">42</text>
<text x="547.2" y="382">47</text>
<text x="162" y="387.1">47</text>
<text x="166.6" y="387.1">42</text>
<text x="171.1" y="387.1">32</text>
<text x="542.7" y="389.6">5</text>
<text x="545.8" y="389.6">42</text>
<text x="550.4" y="389.6">47</text>
<text x="171" y="399.8">47</text>
<text x="542.6" y="397.3">5</text>
<text x="545.6" y="397.3">42</text>
<text x="550.2" y="397.3">47</text>
<text x="166.4" y="407.4">48</text>
<text x="171" y="407.4">23</text>
<text x="542.7" y="404.9">42</text>
<text x="166.4" y="415">48</text>
<text x="171" y="415">23</text>
<text x="172.7" y="422.7">4</text>
<text x="145" y="430.3">47</text>
<text x="149.6" y="430.3">4</text>
<text x="648.4" y="443.7">NC</text>
<text x="658.9" y="443.7">GND</text>
<text x="323.1" y="468.4">5</text>
<text x="323.1" y="511.6">5</text>
</g>
<g font-size="2.2">
<text x="403.6" y="152.1">ROOM=SOC</text>
<text x="267.7" y="162.3">ROOM=SOC</text>
<text x="380.3" y="163.6">ROOM=SOC</text>
<text x="303.3" y="183.9">ROOM=SOC</text>
<text x="490" y="181.4">ROOM=SOC</text>
<text x="464.1" y="191.5">ROOM=SOC</text>
<text x="383.3" y="202.9">ROOM=SOC</text>
<text x="188.1" y="218.2">ROOM=SOC</text>
<text x="243.6" y="218.2">ROOM=SOC</text>
<text x="269" y="236">ROOM=SOC</text>
<text x="355.3" y="283">ROOM=SOC</text>
<text x="441.7" y="298.2">GND_VOID=TRUE</text>
<text x="441.7" y="310.9">GND_VOID=TRUE</text>
<text x="766.8" y="350.3">ROOM=SOC</text>
<text x="794.8" y="350.3">ROOM=SOC</text>
<text x="126.7" y="370.6">ROOM=SOC</text>
<text x="130.6" y="403.6">ROOM=SOC</text>
<text x="650" y="422.7">ROOM=SOC</text>
<text x="556" y="436.6">ROOM=SOC</text>
<text x="578.9" y="454.4">ROOM=SOC</text>
<text x="613.2" y="464.6">ROOM=SOC</text>
<text x="709.7" y="464.6">ROOM=SOC</text>
<text x="388.4" y="492.5">ROOM=SOC</text>
<text x="388.4" y="538.2">ROOM=SOC</text>
</g>
<g font-size=".4">
<text x="704.6" y="490">SYNC_MASTER=J211_MLB_B</text>
<text x="853" y="490">SYNC_DATE=03/27/2019</text>
</g>
</svg>
